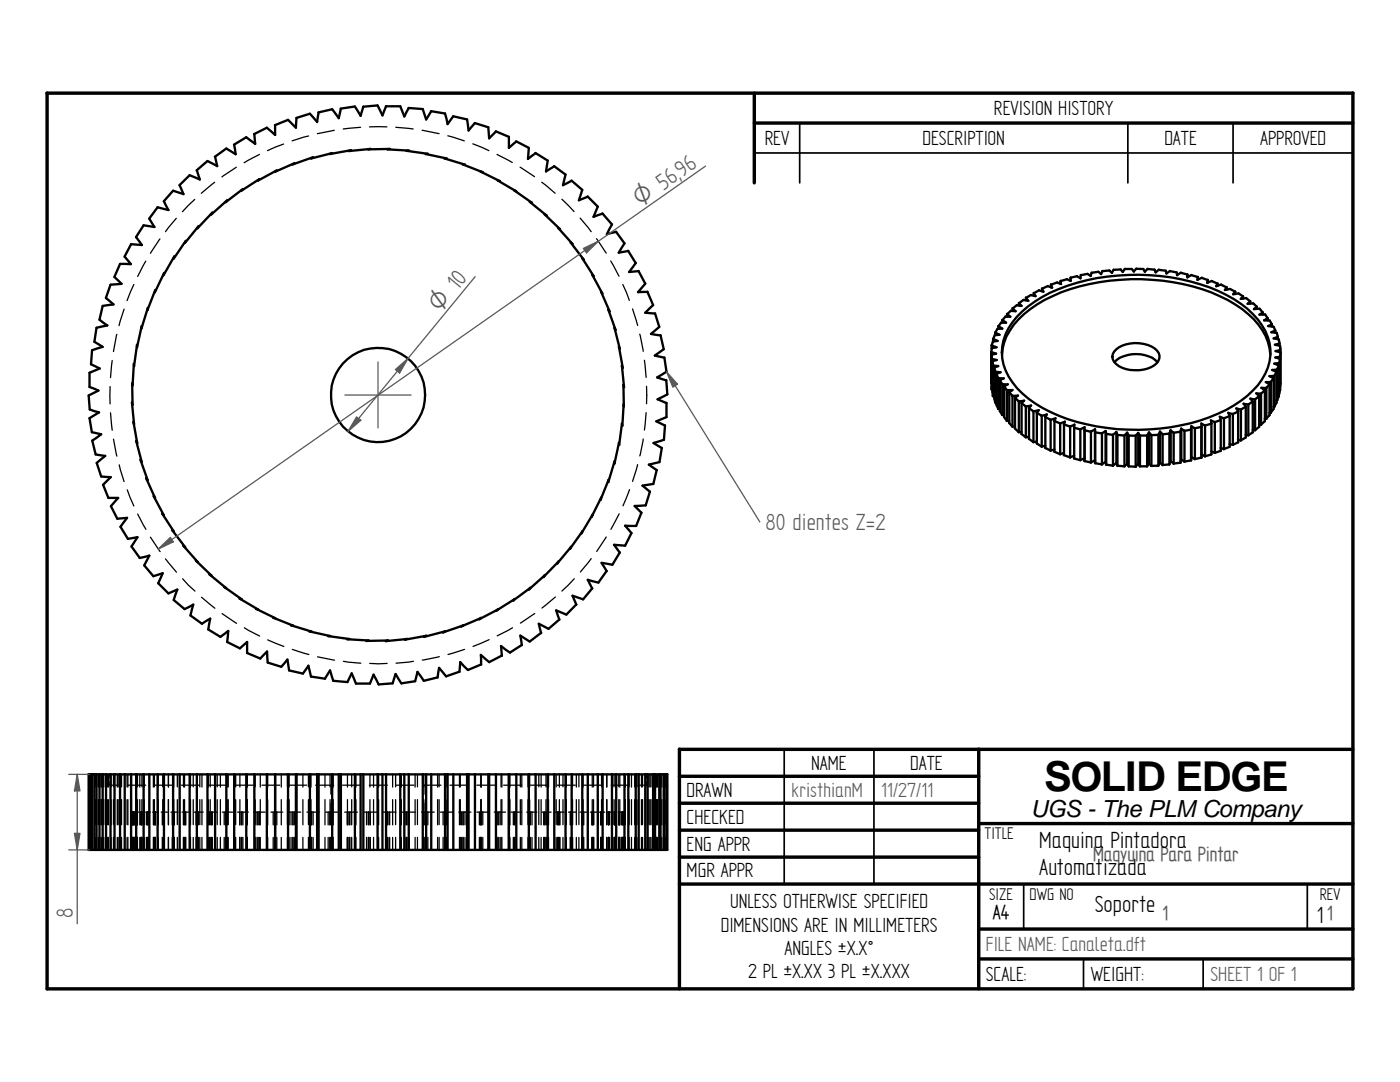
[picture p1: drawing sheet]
<svg xmlns="http://www.w3.org/2000/svg" width="279mm" height="216mm" viewBox="0 0 279 216" stroke-linecap="round" stroke-linejoin="round" font-family="sans-serif">
<g fill="none" stroke="#000" stroke-width=".68">
<path d="M9.4 18.6l260.6-.1v178.8h-260.6zM150.5 18.6v17.9M150.5 24.6h119.5M135.6 149.5v47.8M135.6 149.5h134.4M135.6 154.9h59.7M195.3 149.5v47.8M135.6 160.3h59.7M135.6 165.7h59.7M135.6 171h59.7M135.6 176.4h134.4M195.3 164.3h74.7"/>
<path d="M195.3 185.4h74.7M195.3 191.3h74.7"/>
</g>
<path d="M150.5 30.5h119.5M159.6 24.6v11.9M225.1 24.6v11.9M246.1 24.6v11.9M156.5 149.5v26.9M174.4 149.5v26.9M204.3 176.5v8.9M260.9 176.5v8.9M216.2 191.3v6M240.1 191.3v6" fill="none" stroke="#000" stroke-width=".34"/>
<g fill="none" stroke="#000" stroke-width=".47">
<path d="M35.9 37l.7 1.7-2.1-.6-1.8 2.1M45.3 40l-3.2 2.8M46.7 28.9l.3 1.9-1.8-1.2-2.3 1.7 .4 1.8-1.9-1-2.1 1.9 .6 1.8-2.1-.8-2 2M48.5 37.7l-3.5 2.6M48.5 37.8l-.4 .3M50.8 26.8l.1 1.9-1.8-1.3-2.4 1.5M51.8 35.7l-3.6 2.4M51.8 35.8l-.4 .3M55.2 34l-3.8 2.1M55.2 34l-.4 .3M58.8 32.6l-3.9 1.7M58.8 32.6l-.4 .2"/>
<path d="M59.2 23.5l-.1 2-1.6-1.6-2.6 1.1v1.9l-1.6-1.4-2.6 1.3M62.5 31.4l-4.1 1.4M62.5 31.4l-.4 .2M68 21.7l-.4 1.9-1.3-1.8-2.7 .6-.3 1.9-1.5-1.6-2.7 .8M69.6 30.1l.5-.1-4.3 .7 .5-.1-4.2 1M73.4 29.8l.5-.1-4.3 .4M73.5 29.8l4.3-.1-.5 .1M77 21.2h2.9l.8 2 .9-1.7M77 21.2l-.7 1.8-.9-2-2.9 .3-.5 1.8-1.2-1.8-2.8 .4M77.3 29.8l4.3 .3h-.5M81.2 30.1l4.2 .6h-.5M81.5 21.5l2.9 .3 .6 2 1.1-1.6"/>
<path d="M85 30.7l4.2 .9h-.5l4.1 1.3-.5-.1 4.1 1.6-.5-.2M86 22.2l2.8 .4 .5 2.2 1.2-1.6M90.4 23.2l2.8 .6 .3 2.2 1.3-1.4M94.7 24.6l2.8 .8 .1 2.2 1.4-1.4M95.9 34.2l3.9 2-.5-.2M98.9 26.2l2.7 1.1v2.2l1.4-1.3M99.4 36l3.6 2.2-.4-.2M102.7 38l3.5 2.5-.5-.2M103 28.2l2.5 1.3-.1 2.2 1.5-1.1M106.8 30.5l2.5 1.5-.3 2.2 1.6-1M110.6 33.1l2.3 1.7-.5 2.2 1.7-.9M114 36l2.2 1.9-.7 2.1 1.8-.8"/>
<path d="M117.3 39.2l2 2-.9 2.1 1.9-.7M21.2 59.5l1.4 1.2-2.1 .3-.6 2.8 1.5 1.1-2.1 .5-.5 2.8 1.7 1-2.1 .7-.2 2.8 1.7 .8-2 .9v2.8l1.7 .7-1.9 1 .2 2.8 1.9 .6-1.9 1.1 .4 2.8 1.9 .5-1.8 1.2 .7 2.8 1.9 .3-1.7 1.4 .9 2.7 1.9 .1-1.5 1.5 1 2.7h2l-1.5 1.6 1.3 2.5 2-.2-1.4 1.8 1.5 2.4 1.9-.3-1.2 1.9 1.7 2.2 1.9-.4-1 1.9 1.8 2.2 1.9-.6-.9 2 2 2 1.8-.8-.7 2.1 2.1 1.8 1.8-.9-.6 2.2 2.3 1.7 1.7-1.1-.4 2.2 2.4 1.5 1.6-1.2-.3 2.2 2.6 1.3 1.4-1.3v2.2l2.6 1.1 1.4-1.4 .1 2.2 2.7 .9 1.3-1.5 .3 2.2 2.8 .6 1.1-1.6 .5 2.2 2.8 .4 1-1.6 .6 2 2.8 .3 .9-1.7 .8 2h2.8l.7-1.8 1.1 2 2.8-.2 .6-1.9 1.1 1.9 2.7-.5 .5-1.8 1.3 1.7 2.7-.6 .3-1.9 1.4 1.7 2.7-1M22.9 55.3l1.4 1.3-2.2 .2-1 2.7M24.9 51.2l1.2 1.5h-2.1l-1.2 2.6M27.2 47.3l1.1 1.6-2.1-.2-1.4 2.5M29.8 43.6l1 1.7-2.1-.3-1.6 2.3M31 57.9l-1.6 4 .1-.4M32.7 40.2l.9 1.7-2.1-.5-1.7 2.2M32.8 54.4l-1.9 3.9 .1-.4M32.8 54.5l-.2 .4M34.8 51.1l-2.2 3.8M34.8 51.2l-.2 .4"/>
<path d="M37.1 48l-2.4 3.6M37.1 48.1l-.2 .4M39.6 45.1l-2.7 3.4M39.6 45.2l-.2 .4M42.4 42.4l-3 3.2M42.4 42.5l-.3 .3M45.3 40l-.3 .3M105.7 40.3l3.4 2.7-.4-.2M108.7 42.8l3.1 2.9-.4-.2M111.4 45.5l2.9 3.2-.4-.3M113.9 48.4l2.6 3.4-.3-.3M116.2 51.5l2.3 3.6-.3-.3"/>
<path d="M118.2 54.8l2 3.8-.3-.4M120 58.3l1.7 3.8-.3-.3M120.2 42.6l1.9 2.2-1 1.9 1.9-.4M122.9 46.2l1.7 2.4-1.1 1.8 1.9-.3M125.3 50l1.6 2.5-1.3 1.8 1.9-.2M127.4 54.1l1.4 2.5-1.5 1.7h1.9M129.2 58.2l1.1 2.7-1.5 1.5 1.9 .2M204.3 59.8l-.9 .7v.5M204.7 59.4l.5 .6-.9-.1M204.8 59.4v.5M205.8 58.8l-1 .6M206.3 58.5l.4 .6-.9-.2"/>
<path d="M206.3 58.5v.5M207.4 57.9l-1.1 .6M207.9 57.6l.3 .6-.8-.2M208 57.6v.5M209.1 57.1l-1.1 .5M209.7 56.8l.3 .6-.9-.3M209.8 56.8v.6M211 56.4l.8 .3-.1-.7v.6M211 56.3l-1.2 .5M213.7 55.4v.6l-.8-.3-1.2 .4M217.8 54.4l-.1 .7-.7-.4-1.3 .2-.1 .6-.7-.4-1.2 .3M222.2 53.8l-.3 .6-.5-.4-1.4 .1-.2 .6-.6-.5-1.4 .2"/>
<path d="M224.5 53.6l-.4 .7-.5-.5h-1.4M226.8 53.6l1.4 .1 .3 .5 .5-.6M226.8 53.6l-.5 .6-.4-.5h-1.4M229 53.7l1.4 .1 .2 .6 .7-.6M231.3 53.8l1.4 .2 .1 .6 .7-.5 1.3 .3 .1 .5 .8-.5M235.7 54.4l1.3 .4v.5l.8-.4 1.3 .4-.1 .5 .9-.4M239.1 55.2v.6M239.9 55.5l1.1 .4-.1 .5 1-.4M241 55.8v.6M241.9 56.1l1.1 .5M243 56.6l-.3 .5M243 56.6v.5"/>
<path d="M243.7 56.8l-1 .3M243.7 56.8l1.1 .6-.4 .5M244.5 57.9l1-.2 1 .5-.4 .5M244.8 57.3v.5M246.1 58.7l1.1-.2 .9 .6-.5 .5M246.5 58.2v.5M247.6 59.6l1.1-.1 .8 .7-.5 .4M248.1 59.1v.5M26.4 76.5l.1 4.3-.2-.5 .5 4.3-.2-.4M26.7 72.6l-.2 4.3-.1-.4M27.3 68.8l-.5 4.3-.1-.5M28.3 65.1l-1 4.2v-.5"/>
<path d="M29.5 61.4l-1.3 4.1 .1-.4M121.4 61.8l1.5 4-.3-.4M122.6 65.4l1.1 4.2-.2-.4M123.5 69.2l.8 4.2-.2-.4M124.1 73l.4 4.3-.1-.5M124.4 76.8l.1 4.3v-.5M130.7 62.5l.9 2.7-1.7 1.4 1.9 .3 .7 2.8-1.8 1.3 1.9 .4M132.6 71.3l.4 2.9-1.9 1.1 1.9 .6M133 75.9l.2 2.8-2 1 1.8 .7M197.8 70.2l1 .4-.9 .2M197.8 76.4l.1 .1M197.9 68.9l1 .4-.9 .2-.2 .8v6.1"/>
<path d="M197.9 71.6l1 .2-.8 .3M197.9 77.7l.2 .1M197.9 68.9v.7M197.9 70.7v7M198.1 72.9l1.1 .2-.8 .3M198.1 79l.3 .1M198.2 67.6l.9 .4-.9 .2M198.2 68.1l-.3 .9M198.2 72.9l-.1-.9v6.2M198.2 72.9v6.1l-.1-.8M198.2 67.6v.6M198.4 73.3v6.2l.2 .8v-6.2"/>
<path d="M198.4 73.3l.2 .9M198.5 66.8l-.3 .8M198.6 66.3l.9 .5-1 .1M198.6 74.2l1.1 .1M198.8 74.6l.4 .8M198.9 74.6v6.2M199.1 65.6l-.5 .8v.4M199.2 75.4l1.1 .1M199.2 65.1l.8 .5h-.9M199.2 75.4v6.2l-.4-.9M199.3 65.1v.5M199.5 75.8l.5 .9"/>
<path d="M199.7 74.3l-.8 .3M199.8 64.3l-.5 .8M200 70.7a12.4 12.4 0 0 1 5.6-9 34.2 34.2 0 0 1 18-5.9 41 41 0 0 1 21.4 4.1 15.6 15.6 0 0 1 8.1 8.4l.4 2.4M200 76.7h1.1l-.7 .4M200 63.8l.8 .6h-1M200 76.6v6.2l-.5-.8M200.3 75.5l-.7 .4v6.1M200.4 77l.6 .8v6.2l-.6-.8M200.4 77v6.2M200.7 63.1l-.6 .8v.5M200.9 77.9h1.2l-.7 .4M201 62.7l.6 .5h-.9"/>
<path d="M201 62.7v.5M201.4 78.2l.7 .8M201.4 78.2v6.2M201.8 62l-.8 .7M202 79h1.2l-.6 .4M202.1 61.5l.6 .6-.9-.1M202.1 79v6.1l-.7-.7M202.1 61.5v.6M202.5 79.3l.8 .8M202.6 79.3v6.2M202.9 63.2a26.3 26.3 0 0 1 14-7.3 42.5 42.5 0 0 1 27.8 2.9 16.4 16.4 0 0 1 8.3 8.5 9.9 9.9 0 0 1-3 10.6 26.9 26.9 0 0 1-14.4 7 42.6 42.6 0 0 1-26.1-2.7 17.4 17.4 0 0 1-8.8-8.2 9.7 9.7 0 0 1 2.2-10.8zM202.9 60.9l-.8 .7"/>
<path d="M203.3 60.5l.6 .5-1-.1M204.4 80l-1.1 .1M204.4 79.9l-.5 .5M222.4 72.3a6.5 6.5 0 0 1 6.9-1.2l.7 .3 1 .9M222.8 69.7a6.7 6.7 0 0 1 8.1 .2 1.85 1.85 0 0 1-.5 3 7.1 7.1 0 0 1-7.6-.3 1.78 1.78 0 0 1 0-2.9zM249 60.6l1.1-.1 .7 .7-.6 .5M249.5 60.1v.5M249.6 79.5l.4 .6-.9 .6M250.3 61.7l1.1-.1 .6 .8-.7 .4M250.5 79.7v6.2M250.7 78.5l1 .1M250.7 78.5l.6 .5-.9 .7-.9-.2"/>
<path d="M250.8 61.2v.4M251.3 79v6.2l-.9 .7M251.4 62.8l1.1-.1 .5 .8-.7 .4M251.7 78.5v6.3l-.5-.1M251.8 77.4l.6 .5-.8 .7M252 62.3v.5M252.3 63.9l1.1 .1 .4 .7-.7 .4M252.4 77.9v6.1l-.8 .8M252.6 76.2h1M252.6 76.2l.8 .5M252.7 77.4v6.2M253 63.5v.4"/>
<path d="M253.1 65.1l1.1 .1 .3 .8-.8 .3M253.4 76.7l-.7 .7h-1M253.4 76.7v6.1l-.7 .8M253.4 75.1l.8 .4-.6 .7M253.6 76.2v6.2h-.3M253.7 66.3l1.1 .1 .2 .8M253.8 64.7v.5M253.9 73.8l.9 .4M254.2 75.4v6.2l-.6 .8M254.2 67.5l1 .2 .2 .8-1 .3M254.3 75l-1 .1M254.3 75v6.2h-.2"/>
<path d="M254.3 72.6l.9 .3-.4 .8M254.5 68.8l1 .2v1.3M254.5 65.9v.5M254.6 71.3l.9 .3-.2 .8-1 .2M254.6 70.1l1 .2-.1 .9-1 .1M254.8 74.2v6.1l-.5 .9M254.8 74.2l-.5 .8M254.9 73.7l-1 .1M254.9 73.7v6.2h-.2M255 67.2l-.8 .3M255 67.2v.5M255.3 72.4l-.1 6.7-.4 .8"/>
<path d="M255.4 68.5v.5M255.5 71.1v6.7l-.3 .8M255.5 69.8l-.9 .3M255.6 70.3l-.1 6.9M26.6 84.2l.8 4.2-.2-.4M27.2 88l1.1 4.2-.2-.4M28 91.7l1.5 4.1-.3-.3M29.2 95.4l1.7 4-.2-.4M30.6 99l2.1 3.8-.3-.3M120 99.3l-1.9 3.8M120 99.3l-.1 .4M121.5 95.8l-1.7 3.9"/>
<path d="M123.5 88.3l-.9 4.2v-.5l-1.2 4.2 .1-.5M124.5 80.7l-.3 4.3-.1-.5-.5 4.3-.1-.5M129.7 98.1l-.8 2.7-2.2 .2 1.3 1.3M131.1 93.8l-.7 2.8-2.2 .3 1.5 1.2M132.1 89.4l-.5 2.8-2.1 .5 1.6 1.1M132.7 84.9l-.2 2.9-2.1 .6 1.7 1M133 80.4v2.8l-2 .9 1.7 .8M198.6 80.3h.3M199.2 81.6h.4M200 82.8h.4M200.9 84h.5M202.6 85.1h-.6"/>
<path d="M203.3 80.1v6.1l-.8-.7M203.8 80.4l.9 .7M203.9 86.2h-.6M203.9 80.4v6.2M204.7 81.1v6.1l-.9-.6M205.3 81.4l.9 .7M205.4 87.2h-.7M205.8 80.9l-1.1 .2M205.8 80.9l-.4 .5v6.2M206.2 82v6.2l-.9-.7M206.9 88.1l-.7 .1M207.3 81.9l-1.1 .2"/>
<path d="M207.3 81.8l-.4 .6M207.9 83l-1-.7v6.2M207.9 82.9v6.2l-1-.6M208.6 83.2l1.1 .6M208.6 88.9l-.7 .2M208.6 83.2v6.2M208.9 82.7l-1 .3M208.9 82.7l-.3 .5M209.7 83.7v6.2l-1.1-.5M210.4 84l1.2 .5M210.4 89.7l-.8 .2M210.4 84v6.2"/>
<path d="M210.7 83.5l-1.1 .3M210.7 83.4l-.3 .6M211.6 84.5v6.1l-1.2-.5M212.3 84.7l1.3 .4M212.3 90.4l-.8 .2M212.3 84.7v6.1M212.5 84.2l-1 .3M212.5 84.1l-.2 .6M213.6 85.1v6.2l-1.3-.5M214.3 85.3l1.3 .4M214.4 90.9l-.9 .4M214.4 85.3v6.2"/>
<path d="M214.4 84.8l-.9 .3M214.4 84.7v.6M215.6 85.6v6.2l-1.3-.3M216.4 85.9l1.3 .2M216.5 85.3l-.9 .4M216.5 91.4l-.9 .4M216.5 85.2v6.8M217.7 86.1l.8-.4v6.2l-.8 .4M217.7 86.1v6.2l-1.3-.3M218.5 85.6l.1 .7M218.5 86.3l1.4 .1v6.3l-1.4-.3M218.6 86.2v6.2l-.1-.6"/>
<path d="M219.9 86.5l.7-.5v6.2l-.7 .5M220.6 86l.2 .6M220.7 86.6l1.4 .1v6.2l-1.4-.2M220.8 86.5v6.2l-.2-.6M222.1 86.8l.7-.6v6.2l-.7 .5M222.8 86.2l.2 .6v6.1l-.2-.5M223 86.8l1.4 .1M224.4 86.9l.6-.5v6.1l-.6 .5M224.4 86.9v6.1l-1.4-.1M224.9 86.3l.4 .6M225.2 86.9l1.5 .1M225.3 86.9v6.1l-.4-.5"/>
<path d="M226.6 87l.6-.6v6.1l-.6 .6M226.7 86.9v6.2l-1.5-.1M227.1 86.4l.4 .5M227.5 86.9h1.4M227.5 86.9v6.1l-.4-.5M228.9 86.9l.4-.6v6.2l-.4 .5M228.9 86.9v6.1h-1.4M229.3 86.3l.5 .5M229.7 86.8l1.5-.1v6.2l-1.5 .1M229.8 86.8v6.2l-.5-.5M231.1 86.8l.4-.7v6.2l-.4 .6M231.5 86.1l.5 .6"/>
<path d="M232 86.6v6.2l-.5-.5M233.3 86.5l.3-.6v6.1l-.3 .7M233.4 86.5v6.2l-1.4 .1M233.4 86.5l-1.4 .2M233.6 85.9l.6 .5M234.2 86.3v6.2l-.6-.5M235.5 86.1l.3-.5v6.1l-.2 .6M235.6 92.3l-1.4 .2M235.6 86.1l-1.4 .3M235.6 86.1v6.2M235.7 85.5l.7 .5M236.3 86l1.4-.3 .1-.6-.1 6.8"/>
<path d="M236.4 85.9v6.2l-.7-.4M237.7 91.9l-1.4 .2M237.7 85.7v6.2M237.7 85l.8 .5M238.5 85.4v6.2l-.8-.4M239.7 84.5l.8 .4M239.8 84.5v6.8l-1.4 .3M239.8 85.2l-1.4 .3M240.5 84.9v6.2l-.8-.5M241.6 83.9l.8 .3v6.2l-.7-.4M241.7 83.9l.1 .6M241.8 84.5v6.2l-1.3 .4"/>
<path d="M241.8 84.5l-1.3 .4M243.4 83.1l.9 .4M243.5 83.2l.1 .6-1.2 .4M243.6 83.8v6.2l-1.2 .4M244.3 83.4v6.2l-.7-.2M245.2 82.4l.2 .6-1.2 .5M245.4 88.6l.6 .2M245.4 83v6.2l-1.2 .4M246 82.6v6.2M246.7 81.5l.9 .2v6.2l-.5-.1M246.8 81.5l.3 .6-1.1 .5-.9-.2M247.1 82.1v6.2l-1.1 .5"/>
<path d="M248.2 80.6l.9 .1M248.2 80.6l.4 .6-1 .5M248.6 81.1v6.2l-1 .6M249.1 80.7v6.2l-.5-.1M250 85.8l.5 .1M250 80.1v6.2l-.9 .6M252.4 83.6h.3M32.3 102.4l2.4 3.7-.3-.3M34.3 105.7l2.7 3.5-.4-.3M36.6 108.9l2.9 3.2-.4-.2M39.1 111.8l3.1 3.1-.4-.3M41.8 114.6l3.3 2.7-.4-.2"/>
<path d="M44.7 117.1l3.6 2.5-.5-.1M47.8 119.4l3.7 2.2-.4-.1M102.7 119.5l-3.6 2.3M102.7 119.5l-.3 .3M105.8 117.3l-3.4 2.5M105.8 117.3l-.2 .3M108.8 114.8l-3.3 2.8M108.8 114.7l-.3 .4M111.5 112.1l-3 3M111.5 112l-.2 .4M113.8 109.5l.2-.4-2.8 3.3M116.2 106l-2.5 3.5"/>
<path d="M116.2 106l-.1 .4M118.2 117.4l-1.8 2.2-2.1-.7 .7 1.7M118.2 102.7l-2.2 3.7M118.2 102.7l-.1 .4M121.1 113.9l-1.7 2.3-2.1-.5 .9 1.7M123.7 110.2l-1.5 2.5-2.1-.4 1 1.7M126 106.3l-1.2 2.6-2.2-.2 1.1 1.6M128 102.3l-1 2.6h-2.2l1.2 1.5M51.1 121.5l3.8 1.9-.4-.1M54.5 123.2l4 1.6h-.4M58 124.8l4.2 1.2h-.4M61.7 126l4.2 .9h-.4"/>
<path d="M65.4 126.9l4.3 .6-.4 .1M69.3 127.6l4.3 .2-.4 .1M77.4 127.8l-4.3 .1M81.2 127.5l-4.2 .4 .4-.1M81.2 127.5l-.3 .1M85 126.9l-4.2 .7M85 126.8l-.3 .3M88.8 126l-4.2 1.1M92.5 124.8l-4.1 1.4 .4-.3M96 132.6l-2.6 1.1-1.5-1.6-.2 2M96 123.3l-4 1.7 .5-.2M96 123.3l-.3 .3"/>
<path d="M99.4 121.6l-3.8 2M99.4 121.5l-.3 .3M100.2 130.8l-2.6 1.3-1.6-1.4v1.9M104.1 128.7l-2.3 1.5-1.8-1.3 .2 2M108 126.3l-2.3 1.7-1.9-1.2 .3 1.9M115 120.6l-2 2-2-.8 .6 1.9-2.1 1.8-2-1 .5 1.8M17.7 154.5h115.5M17.7 154.5v15.1M17.9 154.5v15.1M18.2 154.5v15.1M18.4 154.5v15.1M18.8 154.5v15.1"/>
<path d="M19.3 154.5v15.1M19.9 154.5v15.1M20.5 154.5v15.1M21.2 154.5v15.1M22.1 154.5v15.1M22.9 154.5v15.1M24 154.5v15.1M24.9 154.5v15.1M26.2 154.5v15.1M27.2 154.5v15.1M28.7 154.5v15.1M29.8 154.5v15.1"/>
<path d="M31.5 154.5v15.1M32.7 154.5v15.1M34.5 154.5v15.1M35.9 154.5v15.1M37.8 154.5v15.1M39.3 154.5v15.1M41.4 154.5v15.1M42.9 154.5v15.1M45.2 154.5v15.1M46.7 154.5v15.1M49.1 154.5v15.1M50.8 154.5v15.1"/>
<path d="M53.3 154.5v15.1M54.9 154.5v15.1M57.5 154.5v15.1M59.1 154.5v15.1M59.2 154.5v15.1M61.8 154.5v15.1M63.3 154.5v15.1M63.6 154.5v15.1M66.3 154.5v15.1M67.6 154.5v15.1M68 154.5v15.1M70.8 154.5v15.1"/>
<path d="M72 154.5v15.1M72.5 154.5v15.1M75.4 154.5v15.1M76.3 154.5v15.1M77 154.5v15.1M79.9 154.5v15.1M80.7 154.5v15.1M81.6 154.5v15.1M84.4 154.5v15.1M85 154.5v15.1M86.1 154.5v15.1M88.8 154.5v15.1"/>
<path d="M89.3 154.5v15.1M90.5 154.5v15.1M93.2 154.5v15.1M93.5 154.5v15.1M94.8 154.5v15.1M97.5 154.5v15.1M97.6 154.5v15.1M99 154.5v15.1M101.6 154.5v15.1M103 154.5v15.1M105.5 154.5v15.1M106.9 154.5v15.1"/>
<path d="M109.3 154.5v15.1M110.6 154.5v15.1M112.9 154.5v15.1M114.1 154.5v15.1M116.2 154.5v15.1M117.3 154.5v15.1M119.3 154.5v15.1M120.3 154.5v15.1M122.1 154.5v15.1M123 154.5v15.1M124.6 154.5v15.1M125.4 154.5v15.1"/>
<path d="M126.9 154.5v15.1M127.5 154.5v15.1M128.8 154.5v15.1M129.2 154.5v15.1M130.3 154.5v15.1M130.7 154.5v15.1M131.6 154.5v15.1M131.8 154.5v15.1M132.5 154.5v15.1M132.6 154.5v15.1M133 154.5v15.1M133.2 154.5v15.1h-115.5"/>
<circle cx="75.4" cy="78.8" r="9.4"/>
</g>
<g fill="none" stroke="#000" stroke-width=".25">
<path d="M38.9 39.8l-2.5 2.4M42.8 36.4l-2.6 2.2M47.2 33.4l-2.9 1.9M51.8 30.8l-3.1 1.7M56.6 28.7l-3.2 1.4M61.6 27.1l-3.3 1M66.7 26l-3.4 .7M72 25.4l-3.5 .3M73.7 25.3h3.5M79 25.4l3.5 .3M84.2 26l3.4 .7M89.4 27.1l3.3 1"/>
<path d="M94.4 28.7l3.2 1.4M99.2 30.8l3 1.6M103.8 33.4l2.9 1.9M108.1 36.4l2.7 2.2M112.1 39.8l2.5 2.4M26.7 56.8l-1.3 3.2M29.1 52.1l-1.6 3.1M31.9 47.7l-1.9 2.8M35.2 43.6l-2.2 2.6M115.8 43.5l2.2 2.7M119 47.6l2 2.9M121.9 52.1l1.6 3"/>
<path d="M124.3 56.8l1.3 3.1M22 77.1v3.5M22.4 71.9l-.3 3.5M23.3 66.7l-.7 3.4M24.8 61.7l-1.1 3.3M126.2 61.6l1.1 3.3M127.7 66.7l.7 3.4M128.6 71.9l.3 3.4M129 77.1v3.5M22.1 82.4l.3 3.5M22.6 87.6l.7 3.4M23.8 92.8l1 3.3"/>
<path d="M25.4 97.7l1.3 3.3M125.6 97.7l-1.3 3.2M127.3 92.7l-1.1 3.4M128.4 87.6l-.7 3.4M128.9 82.3l-.3 3.5M27.5 102.6l1.6 3M30 107.2l2 2.9M33 111.5l2.2 2.7M36.4 115.5l2.5 2.4M40.2 119.2l2.7 2.2M110.8 119.1l-2.6 2.2M114.6 115.5l-2.5 2.4"/>
<path d="M118 111.5l-2.2 2.6M121 107.1l-1.9 2.9M123.6 102.5l-1.7 3.1M44.3 122.4l2.9 2M48.8 125.3l3 1.6M53.4 127.7l3.2 1.3M58.3 129.6l3.3 1M63.4 131.1l3.4 .6M68.5 132l3.5 .3M73.8 132.4h3.5M82.5 132l-3.5 .3M87.7 131l-3.4 .7"/>
<path d="M92.7 129.6l-3.3 1M97.6 127.6l-3.2 1.4M102.3 125.3l-3.1 1.6M106.7 122.4l-2.9 1.9M17.9 154.5v2.6M17.9 159.6v5M18.3 154.5v2.6M18.3 159.6v5M18.4 154.5v2.6M18.4 159.6v5M19.1 154.5v2.6M19.1 159.6v5"/>
<path d="M19.3 154.5v2.6M19.3 159.6v5M19.6 154.5v2.5M19.6 159.6v4.9M19.8 154.5v2.5M19.8 159.6v4.9M19.9 154.5v2.5M19.9 159.6v4.9M20.2 154.5v2.6M20.2 159.6v5M20.5 154.5v2.5M20.5 159.6v4.9"/>
<path d="M20.6 154.5v2.6M20.6 159.6v5M21 154.5v2.5M21 159.6v4.9M21.4 154.5v2.5M21.4 159.6v4.9M21.6 154.5v2.6M21.6 159.6v5M21.9 156.7h1.8M21.9 154.5v.7M21.9 156v.7M22.1 154.5v2.5"/>
<path d="M22.1 159.6v4.9M22.1 154.5v2.6M22.1 159.6v5M22.6 154.5v2.5M22.6 159.6v4.9M23.4 154.5v2.6M23.4 159.6v5M23.6 154.5v2.5M23.6 159.6v4.9M24 154.5v2.6M24 159.6v5M24.3 154.5v2.5"/>
<path d="M24.3 159.6v4.9M25.4 154.5v2.5M25.4 159.6v4.9M25.5 156.7h3.6M25.5 154.5v2.6M25.5 159.6v5M26.1 154.5v2.5M26.1 159.6v4.9M26.2 154.5v2.6M26.2 159.6v5M27.4 154.5v2.5M27.4 159.6v4.9"/>
<path d="M27.9 154.5v2.6M27.9 159.6v5M28.3 154.5v2.5M28.3 159.6v4.9M28.8 154.5v2.6M28.8 159.6v5M29.8 154.5v2.5M29.8 159.6v4.9M30.6 154.5v2.6M30.6 159.6v5M30.8 154.5v2.5M30.8 159.6v4.9"/>
<path d="M30.9 156.7h3.5M31.6 154.5v2.6M31.6 159.6v5M32.5 154.5v2.5M32.5 159.6v4.9M33.6 154.5v2.6M33.6 159.6v5M34.7 154.5v2.6M34.7 159.6v5M35.4 154.5v2.5M35.4 159.6v4.9M36.2 156.7h3.6"/>
<path d="M36.6 154.5v2.5M36.6 159.6v5M36.8 154.5v2.6M36.8 159.6v5M38 154.5v2.6M38 159.6v5M38.6 154.5v2.5M38.6 159.6v4.9M39.9 154.5v2.5M39.9 159.6v4.9M40.3 154.5v2.6M40.3 159.6v5"/>
<path d="M41.6 154.5v2.6M41.6 159.6v5M41.6 156.7h3.5M42 154.5v2.5M42 159.6v4.9M43.3 154.5v2.5M43.3 159.6v4.9M44 154.5v2.6M44 159.6v5M45.3 154.5v2.6M45.3 159.6v5M45.6 154.5v2.5"/>
<path d="M45.6 159.6v4.9M46.9 156.7h3.6M47 154.5v2.5M47 159.6v4.9M47.9 154.5v2.6M47.9 159.6v5M49.3 154.5v2.6M49.3 159.6v5M50.9 154.5v2.5M50.9 159.6v4.9M51.9 154.5v2.6M51.9 159.6v5"/>
<path d="M52.3 156.7h3.5M53.3 154.5v2.5M53.3 159.6v4.9M53.4 154.5v2.6M53.4 159.6v5M54.9 154.5v2.5M54.9 159.6v5M56.1 154.5v2.6M56.1 159.6v5M57.4 154.5v2.5M57.4 159.6v4.9M57.7 156.7h3.5"/>
<path d="M57.7 154.5v2.6M57.7 159.6v5M60.5 154.5v2.6M60.5 159.6v5M61.6 154.5v2.5M61.6 159.6v4.9M62.1 154.5v2.6M62.1 159.6v5M63 156.7h3.6M64.9 154.5v2.6M64.9 159.6v5M65.9 154.5v2.5"/>
<path d="M65.9 159.6v4.9M66 156.7v1.8M66.5 154.5v2.6M66.5 159.6v5M68.4 156.7h3.5M69.3 154.5v2.6M69.3 159.6v5M70.2 154.5v2.5M70.2 159.6v4.9M71 154.5v2.6M71 159.6v5M73.7 156.7h3.6"/>
<path d="M73.8 154.5v2.6M73.8 159.6v5M74.5 154.5v2.6M74.5 159.6v5M75.6 154.5v2.6M75.6 159.6v5M78.4 154.5v2.6M78.4 159.6v5M79 154.5v2.5M79 159.6v4.9M79.1 156.7h3.5M80.1 154.5v2.6"/>
<path d="M80.1 159.6v5M82.8 154.5v2.6M82.8 159.6v5M83.3 154.5v2.5M83.3 159.6v4.9M84.5 156.7h3.5M84.6 154.5v2.6M84.6 159.6v5M84.8 156.6v1.9M87.3 154.5v2.6M87.3 159.6v5M87.6 154.5v2.5"/>
<path d="M87.6 159.6v4.9M89 154.5v2.6M89 159.6v5M89.8 156.7h3.6M91.7 154.5v2.6M91.7 159.6v5M91.9 154.5v2.5M91.9 159.6v4.9M93.4 154.5v2.6M93.4 159.6v5M95.2 156.7h3.5M96 159.6v5"/>
<path d="M96 154.5v2.6M97.6 154.5v2.6M97.6 159.6v5M100 154.5v2.5M100 159.6v4.9M100.2 154.5v2.6M100.2 159.6v5M100.5 156.7h3.6M101.6 154.5v2.5M101.6 159.6v4.9M101.8 154.5v2.6M101.8 159.6v5"/>
<path d="M103.8 154.5v2.5M103.8 159.6v4.9M104.1 154.5v2.6M104.1 159.6v5M105.4 154.5v2.5M105.4 159.6v4.9M105.7 154.5v2.6M105.7 159.6v5M105.9 156.7h3.5M107.5 154.5v2.5M107.5 159.6v4.9M108 154.5v2.6"/>
<path d="M108 159.6v5M109 154.5v2.5M109 159.6v4.9M109.5 154.5v2.6M109.5 159.6v5M111 154.5v2.5M111 159.6v4.9M111.2 156.7h3.6M111.6 154.5v2.6M111.6 159.6v5M112.4 154.5v2.5M112.4 159.6v4.9"/>
<path d="M113 154.5v2.6M113 159.6v5M114.3 154.5v2.5M114.3 159.6v5M115 154.5v2.6M115 159.6v5M115.5 154.5v2.5M115.5 159.6v4.9M116.4 154.5v2.6M116.4 159.6v5M116.6 156.7h3.5M117.3 154.5v2.5"/>
<path d="M117.3 159.6v4.9M118.2 154.5v2.6M118.2 159.6v5M118.4 154.5v2.5M118.4 159.6v4.9M119.4 154.5v2.6M119.4 159.6v5M120.1 154.5v2.5M120.1 159.6v4.9M121.1 154.5v2.6M121.1 159.6v5M121.1 154.5v2.5"/>
<path d="M121.1 159.6v4.9M122 156.7h3.5M122.2 154.5v2.6M122.2 159.6v5M122.6 154.5v2.5M122.6 159.6v4.9M123.5 154.5v2.5M123.5 159.6v4.9M123.7 154.5v2.6M123.7 159.6v5M124.8 154.5v2.6M124.8 159.6v5"/>
<path d="M125.6 154.5v2.5M125.6 159.6v4.9M126 154.5v2.6M126 159.6v5M126.7 154.5v2.5M126.7 159.6v4.9M127 154.5v2.6M127 159.6v5M127.3 154.5v2.5M127.3 159.6v4.9M128 154.5v2.6M128 159.6v5"/>
<path d="M128.2 154.5v2.5M128.2 159.6v4.9M128.8 154.5v2.5M128.8 159.6v4.9M128.9 154.5v2.6M128.9 159.6v5M129.1 156v.7h-1.8M129.1 154.5v.7M129.5 154.5v2.5M129.5 159.6v4.9M129.7 154.5v2.6M129.7 159.6v5"/>
<path d="M129.9 154.5v2.5M129.9 159.6v4.9M130.4 154.5v2.6M130.4 159.6v5M130.4 154.5v2.5M130.4 159.6v4.9M130.7 154.5v2.5M130.7 159.6v4.9M131 154.5v2.5M131 159.6v4.9M131.1 154.5v2.6M131.1 159.6v5"/>
<path d="M131.1 154.5v2.5M131.1 159.6v4.9M131.2 154.5v2.5M131.2 159.6v4.9M131.6 154.5v2.6M131.6 159.6v5M132.1 154.5v2.6M132.1 159.6v5M132.5 154.5v2.6M132.5 159.6v5M132.7 154.5v2.6M132.7 159.6v5"/>
<path d="M133 154.5v2.6M133 159.6v5M133.1 154.5v2.6M133.1 159.6v5M17.9 167.1v2.5M18.3 167.1v2.5M18.4 167.1v2.5M19.1 167.1v2.5M19.3 167.1v2.5M19.6 167.1v2.5M19.8 167.1v2.5M19.9 167.1v2.5"/>
<path d="M20.2 167.1v2.5M20.5 167.1v2.5M20.6 167.1v2.5M21 167.1v2.5M21.4 167.1v2.5M21.6 167.1v2.5M22.1 167.1v2.5M22.6 167.1v2.5M23.4 167.1v2.5M23.6 167.1v2.5M24 167.1v2.5M24.3 167.1v2.5"/>
<path d="M25.4 167.1v2.5M25.5 167.1v2.5M26.1 167.1v2.5M26.2 167.1v2.5M26.3 162.1h.2M26.3 162v2.6M26.3 167.1v2.5M26.4 162v2.6M26.4 167.1v2.5M26.5 162v2.6M26.5 167.1v2.5M26.6 162v2.6"/>
<path d="M26.6 167.1v2.5M26.6 162.1h.4M26.7 162v2.6M26.7 167.1v2.5M26.8 162v2.6M26.8 167.1v2.5M27.1 162.1h.6M27.2 162v2.6M27.2 167.1v2.5M27.3 162v2.6M27.3 167.1v2.5M27.4 162v2.6"/>
<path d="M27.4 167.1v2.5M27.9 167.1v2.5M28 162.1h.7M28.1 162v2.6M28.1 167.1v2.5M28.2 162v2.6M28.2 167.1v2.5M28.3 162v2.6M28.3 167.1v2.5M28.8 167.1v2.5M29.1 162.1h.9M29.2 162v2.6"/>
<path d="M29.2 167.1v2.5M29.4 162v2.6M29.4 167.1v2.5M29.5 167.1v2.5M29.5 162v2.6M29.8 167.1v2.5M30.5 162.1h1.1M30.6 167.1v2.5M30.7 162v2.6M30.7 167.1v2.5M30.8 167.1v2.5M30.9 162v2.6"/>
<path d="M30.9 167.1v2.5M31 162v2.6M31 167.1v2.5M31.6 167.1v2.5M32.2 162.1h1.2M32.4 162v2.6M32.4 167.1v2.5M32.5 167.1v2.5M32.6 162v2.6M32.6 167.1v2.5M32.7 162v2.6M32.7 167.1v2.5"/>
<path d="M32.8 162v2.6M32.8 167.1v2.5M33.6 167.1v2.5M34.1 162.1h1.5M34.4 162v2.6M34.4 167.1v2.5M34.7 167.1v2.5M34.7 162v2.6M34.8 162v2.6M34.8 167.1v2.5M35.4 167.1v2.5M36.3 162.1h1.6"/>
<path d="M36.6 167.1v2.5M36.8 167.1v2.5M36.9 162v2.6M36.9 167.1v2.5M37 162v2.6M37 167.1v2.5M37.1 162v2.6M37.1 167.1v2.5M38 167.1v2.5M38.6 167.1v2.5M38.8 162.1h1.8M39.1 162v2.6"/>
<path d="M39.1 167.1v2.5M39.4 162v2.6M39.4 167.1v2.5M39.5 162v2.6M39.5 167.1v2.5M39.6 162v2.6M39.6 167.1v2.5M39.9 167.1v2.5M40.3 167.1v2.5M41.4 162.1h1.9M41.6 167.1v2.5M41.8 162v2.6"/>
<path d="M41.8 167.1v2.5M42 167.1v2.5M42.1 162v2.6M42.1 167.1v2.5M42.2 162v2.6M42.2 167.1v2.5M42.4 162v2.6M42.4 167.1v2.5M43.3 167.1v2.5M44 167.1v2.5M44.4 162.1h2M44.7 162v2.6"/>
<path d="M44.7 167.1v2.5M45 162v2.6M45 167.1v2.5M45.1 162v2.6M45.1 167.1v2.5M45.3 167.1v2.5M45.6 167.1v2.5M47 167.1v2.5M47.4 162.1h2.2M47.8 162v2.6M47.8 167.1v2.5M47.9 167.1v2.5"/>
<path d="M48.2 162v2.6M48.2 167.1v2.5M48.3 162v2.6M48.3 167.1v2.5M48.5 162v2.6M48.5 167.1v2.5M49.3 167.1v2.5M50.7 162.1h2.2M50.9 167.1v2.5M51.1 162v2.6M51.1 167.1v2.5M51.4 162v2.6"/>
<path d="M51.4 167.1v2.5M51.5 162v2.6M51.5 167.1v2.5M51.8 162v2.6M51.8 167.1v2.5M51.9 167.1v2.5M53.3 167.1v2.5M53.4 167.1v2.5M54.1 162.1h2.3M54.5 162v2.6M54.5 167.1v2.5M54.9 167.1v2.5"/>
<path d="M54.9 162v2.6M55.2 162v2.6M55.2 167.1v2.5M56.1 167.1v2.5M57.4 167.1v2.5M57.6 162.1h2.4M57.7 167.1v2.5M58.1 162v2.6M58.1 167.1v2.5M58.4 162v2.6M58.4 167.1v2.5M58.5 162v2.6"/>
<path d="M58.5 167.1v2.5M58.8 162v2.6M58.8 167.1v2.5M60.5 167.1v2.5M61.3 162.1h2.4M61.6 167.1v2.5M61.8 162v2.6M61.8 167.1v2.5M62.1 167.1v2.5M62.1 162v2.6M62.2 162v2.6M62.2 167.1v2.5"/>
<path d="M62.5 162v2.6M62.5 167.1v2.5M64.9 167.1v2.5M65 162.1h2.5M65.5 162v2.6M65.5 167.1v2.5M65.8 162v2.6M65.8 167.1v2.5M65.9 167.1v2.5M65.9 162v2.6M66 160.3v1.8M66.3 162v2.6"/>
<path d="M66.3 167.1v2.5M66.5 167.1v2.5M68.8 162.1h2.5M69.3 162v2.6M69.3 167.1v2.5M69.6 162v2.6M69.6 167.1v2.5M69.7 162v2.6M69.7 167.1v2.5M70.1 162v2.6M70.1 167.1v2.5M70.2 167.1v2.5"/>
<path d="M71 167.1v2.5M72.6 162.1h2.6M73.2 162v2.6M73.2 167.1v2.5M73.5 162v2.6M73.5 167.1v2.5M73.6 162v2.6M73.6 167.1v2.5M73.8 167.1v2.5M73.9 162v2.6M73.9 167.1v2.5M74.5 167.1v2.5"/>
<path d="M75.6 167.1v2.5M76.5 162.1h2.5M77 162.1v2.4M77 167.1v2.5M77.3 162v2.6M77.3 167.1v2.5M77.4 162v2.6M77.4 167.1v2.5M77.8 162v2.6M77.8 167.1v2.5M78.4 167.1v2.5M79 167.1v2.5"/>
<path d="M80.1 167.1v2.5M80.3 162.1h2.6M80.9 162v2.6M80.9 167.1v2.5M81.2 162v2.6M81.2 167.1v2.5M81.6 162v2.6M81.6 167.1v2.5M82.8 167.1v2.5M83.3 167.1v2.5M84.1 162.1h2.6M84.6 167.1v2.5"/>
<path d="M84.7 162v2.6M84.7 167.1v2.5M84.8 160.3v1.8M85 162v2.6M85 167.1v2.5M85.4 162v2.6M85.4 167.1v2.5M87.3 167.1v2.5M87.6 167.1v2.5M87.9 162.1h2.5M88.4 162v2.6M88.4 167.1v2.5"/>
<path d="M88.7 162v2.6M88.7 167.1v2.5M88.8 162v2.6M88.8 167.1v2.5M89 167.1v2.5M89.2 162v2.6M89.2 167.1v2.5M91.6 162.1h2.4M91.7 167.1v2.5M91.9 167.1v2.5M92.1 162v2.6M92.1 167.1v2.5"/>
<path d="M92.4 162v2.6M92.4 167.1v2.5M92.5 162v2.6M92.5 167.1v2.5M92.8 162v2.6M92.8 167.1v2.5M93.4 167.1v2.5M95.2 162.1h2.3M95.7 162v2.6M95.7 167.1v2.5M95.9 162v2.6M95.9 167.1v2.5"/>
<path d="M96 167.1v2.5M96.4 162v2.6M96.4 167.1v2.5M97.6 167.1v2.5M98.6 162.1h2.3M99.1 162v2.6M99.1 167.1v2.5M99.4 162v2.6M99.4 167.1v2.5M99.8 162v2.6M99.8 167.1v2.5M100 167.1v2.5"/>
<path d="M100.2 167.1v2.5M101.6 167.1v2.5M101.8 167.1v2.5M102 162.1h2.1M102.4 162v2.6M102.4 167.1v2.5M102.7 162v2.6M102.7 167.1v2.5M103 162v2.6M103 167.1v2.5M103.8 167.1v2.5M104.1 167.1v2.5"/>
<path d="M105.1 162.1h2M105.4 167.1v2.5M105.6 162v2.6M105.6 167.1v2.5M105.7 167.1v2.5M105.7 162v2.6M105.8 162v2.6M105.8 167.1v2.5M106.2 162v2.6M106.2 167.1v2.5M107.5 167.1v2.5M108 167.1v2.5"/>
<path d="M108.1 162.1h1.9M108.5 162v2.6M108.5 167.1v2.5M108.7 162v2.6M108.7 167.1v2.5M108.8 162v2.6M108.8 167.1v2.5M109 167.1v2.5M109.1 162v2.6M109.1 167.1v2.5M109.5 167.1v2.5M110.9 162.1h1.7"/>
<path d="M111 167.1v2.5M111.3 162v2.6M111.3 167.1v2.5M111.4 162v2.6M111.4 167.1v2.5M111.5 162v2.6M111.5 167.1v2.5M111.6 167.1v2.5M111.8 162v2.6M111.8 167.1v2.5M112.4 167.1v2.5M113 167.1v2.5"/>
<path d="M113.5 162.1h1.5M113.8 162v2.6M113.8 167.1v2.5M113.9 162v2.6M113.9 167.1v2.5M114 162v2.6M114 167.1v2.5M114.3 167.1v2.5M115 167.1v2.5M115.5 167.1v2.5M115.7 162.1h1.5M116.1 162v2.6"/>
<path d="M116.1 167.1v2.5M116.2 162v2.6M116.2 167.1v2.5M116.4 167.1v2.5M116.5 162v2.6M116.5 167.1v2.5M117.3 167.1v2.5M117.8 162.1h1.3M118.1 162v2.6M118.1 167.1v2.5M118.2 167.1v2.5M118.2 162v2.6"/>
<path d="M118.4 167.1v2.5M118.5 162v2.6M118.5 167.1v2.5M119.4 167.1v2.5M119.6 162.1h1.1M119.9 162v2.6M119.9 167.1v2.5M120 162v2.6M120 167.1v2.5M120.1 167.1v2.5M120.2 162v2.6M120.2 167.1v2.5"/>
<path d="M121.1 167.1v2.5M121.2 162.1h.8M121.4 162v2.6M121.4 167.1v2.5M121.5 162v2.6M121.5 167.1v2.5M121.7 162v2.6M121.7 167.1v2.5M122.2 167.1v2.5M122.4 162.1h.7M122.6 167.1v2.5M122.6 162.1v2.4"/>
<path d="M122.6 162v2.6M122.9 162v2.6M122.9 167.1v2.5M123.4 162.1h.5M123.5 167.1v2.5M123.5 162v2.6M123.6 162v2.6M123.6 167.1v2.5M123.7 167.1v2.5M124.1 162.1h.3M124.1 162v2.6M124.1 167.1v2.5"/>
<path d="M124.2 162v2.6M124.2 167.1v2.5M124.3 162v2.6M124.3 167.1v2.5M124.4 162v2.6M124.4 167.1v2.5M124.5 162.1h.1M124.5 162v2.6M124.5 167.1v2.5M124.8 167.1v2.5M125.6 167.1v2.5M126 167.1v2.5"/>
<path d="M126.7 167.1v2.5M127 167.1v2.5M127.3 167.1v2.5M128 167.1v2.5M128.2 167.1v2.5M128.8 167.1v2.5M128.9 167.1v2.5M129.5 167.1v2.5M129.7 167.1v2.5M129.9 167.1v2.5M130.4 167.1v2.5M130.7 167.1v2.5"/>
<path d="M131 167.1v2.5M131.1 167.1v2.5M131.2 167.1v2.5M131.6 167.1v2.5M132.1 167.1v2.5M132.5 167.1v2.5M132.7 167.1v2.5M133 167.1v2.5M133.1 167.1v2.5"/>
</g>
<path d="M94.8 55.2l-13.4 16.3M81.4 71.5l-11.9 14.6M71.2 83.2l.8 .7-2.5 2.2z" fill="none" stroke="#595959" stroke-width=".25"/>
<path d="M71.2 83.2l.8 .7-2.5 2.2z" fill="#595959"/>
<path d="M78.9 73.7l2.5-2.2-1.6 2.9z" fill="none" stroke="#595959" stroke-width=".25"/>
<path d="M78.9 73.7l2.5-2.2-1.6 2.9z" fill="#595959"/>
<path d="M14.9 166.3h1.1l-.6 3.3z" fill="none" stroke="#595959" stroke-width=".25"/>
<path d="M14.9 166.3h1.1l-.6 3.3z" fill="#595959"/>
<path d="M15.4 154.5l.6 3.3h-1.1z" fill="none" stroke="#595959" stroke-width=".25"/>
<path d="M15.4 154.5l.6 3.3h-1.1z" fill="#595959"/>
<path d="M140.8 33.1l-21.4 15M119.4 48.1l-87.8 61.5M68.8 78.8h13.2M75.4 72.2v13.2M31.6 109.6l2.4-2.4 .6 .9zM13.7 154.5h4.2M15.4 154.5v29.8M13.7 169.6h4.2" fill="none" stroke="#595959" stroke-width=".25"/>
<path d="M31.6 109.6l2.4-2.4 .6 .9z" fill="#595959"/>
<path d="M116.4 49.6l3-1.5-2.3 2.4z" fill="none" stroke="#595959" stroke-width=".25"/>
<path d="M116.4 49.6l3-1.5-2.3 2.4z" fill="#595959"/>
<path d="M133 74.2l18.6 29.9" fill="none" stroke="#595959" stroke-width=".25"/>
<path d="M133 74.2l2.2 2.5-.9 .6z" fill="#595959"/>
<path d="M133 74.2l2.2 2.5-.9 .6z" fill="none" stroke="#595959" stroke-width=".25"/>
<text font-size="8.2" x="208.4" y="157.8">SOLID EDGE</text>
<g font-size="5.3" fill="#595959">
<text x="136.1" y="35.5" transform="rotate(-35 136.1 35.5)">96</text>
<text x="152.8" y="105.8">80 dientes Z=2</text>
<text x="14.6" y="183.2" transform="rotate(-90 14.6 183.2)">8</text>
</g>
<g font-size="5.3">
<text x="207.4" y="169.2">Maquina Pintadora</text>
<text x="207.4" y="174.6">Automatizada</text>
<text x="218.5" y="182">Soporte</text>
<text x="262.8" y="184.2">1</text>
</g>
<g font-size="5.1" fill="#595959">
<text x="127.8" y="41.3" transform="rotate(-35 127.8 41.3)">O 56,</text>
<text x="87.8" y="62.5" transform="rotate(-51 87.8 62.5)">O 10</text>
</g>
<text font-size="4.7" x="205.7" y="163">UGS - The PLM Company</text>
<g font-size="4.6">
<text x="198.4" y="22.9">REVISION HISTORY</text>
<text x="152.6" y="28.9">REV</text>
<text x="184.1" y="28.9">DESCRIPTION</text>
<text x="232.4" y="28.9">DATE</text>
<text x="251.5" y="28.9">APPROVED</text>
<text x="161.9" y="153.6">NAME</text>
<text x="181.7" y="153.6">DATE</text>
<text x="137" y="159">DRAWN</text>
<text x="137" y="164.3">CHECKED</text>
<text x="137" y="169.7">ENG APPR</text>
<text x="137" y="175.1">MGR APPR</text>
<text x="143.8" y="185.9">DIMENSIONS ARE IN MILLIMETERS</text>
<text x="145.7" y="181.2">UNLESS OTHERWISE SPECIFIED</text>
<text x="198.2" y="183.4">A4</text>
<text x="156.5" y="190.6">ANGLES ±X.X°</text>
<text x="149.3" y="195.2">2 PL ±X.XX 3 PL ±X.XXX</text>
<text x="196.8" y="195.7">SCALE:</text>
<text x="217.7" y="195.7">WEIGHT:</text>
</g>
<g font-size="4.6" fill="#595959">
<text x="157.9" y="159">kristhianM</text>
<text x="175.9" y="159">11/27/11</text>
<text x="218.1" y="171.8">Maqyuina Para Pintar</text>
<text x="232" y="183.5">1</text>
<text x="264.9" y="183.5">1</text>
<text x="196.8" y="189.8">FILE NAME: Canaleta.dft</text>
<text x="241.6" y="195.7">SHEET 1 OF 1</text>
</g>
<g font-size="3.8">
<text x="196.5" y="167.4">TITLE</text>
<text x="197.4" y="179.5">SIZE</text>
<text x="205.5" y="179.5">DWG NO</text>
<text x="263.4" y="179.5">REV</text>
</g>
</svg>
